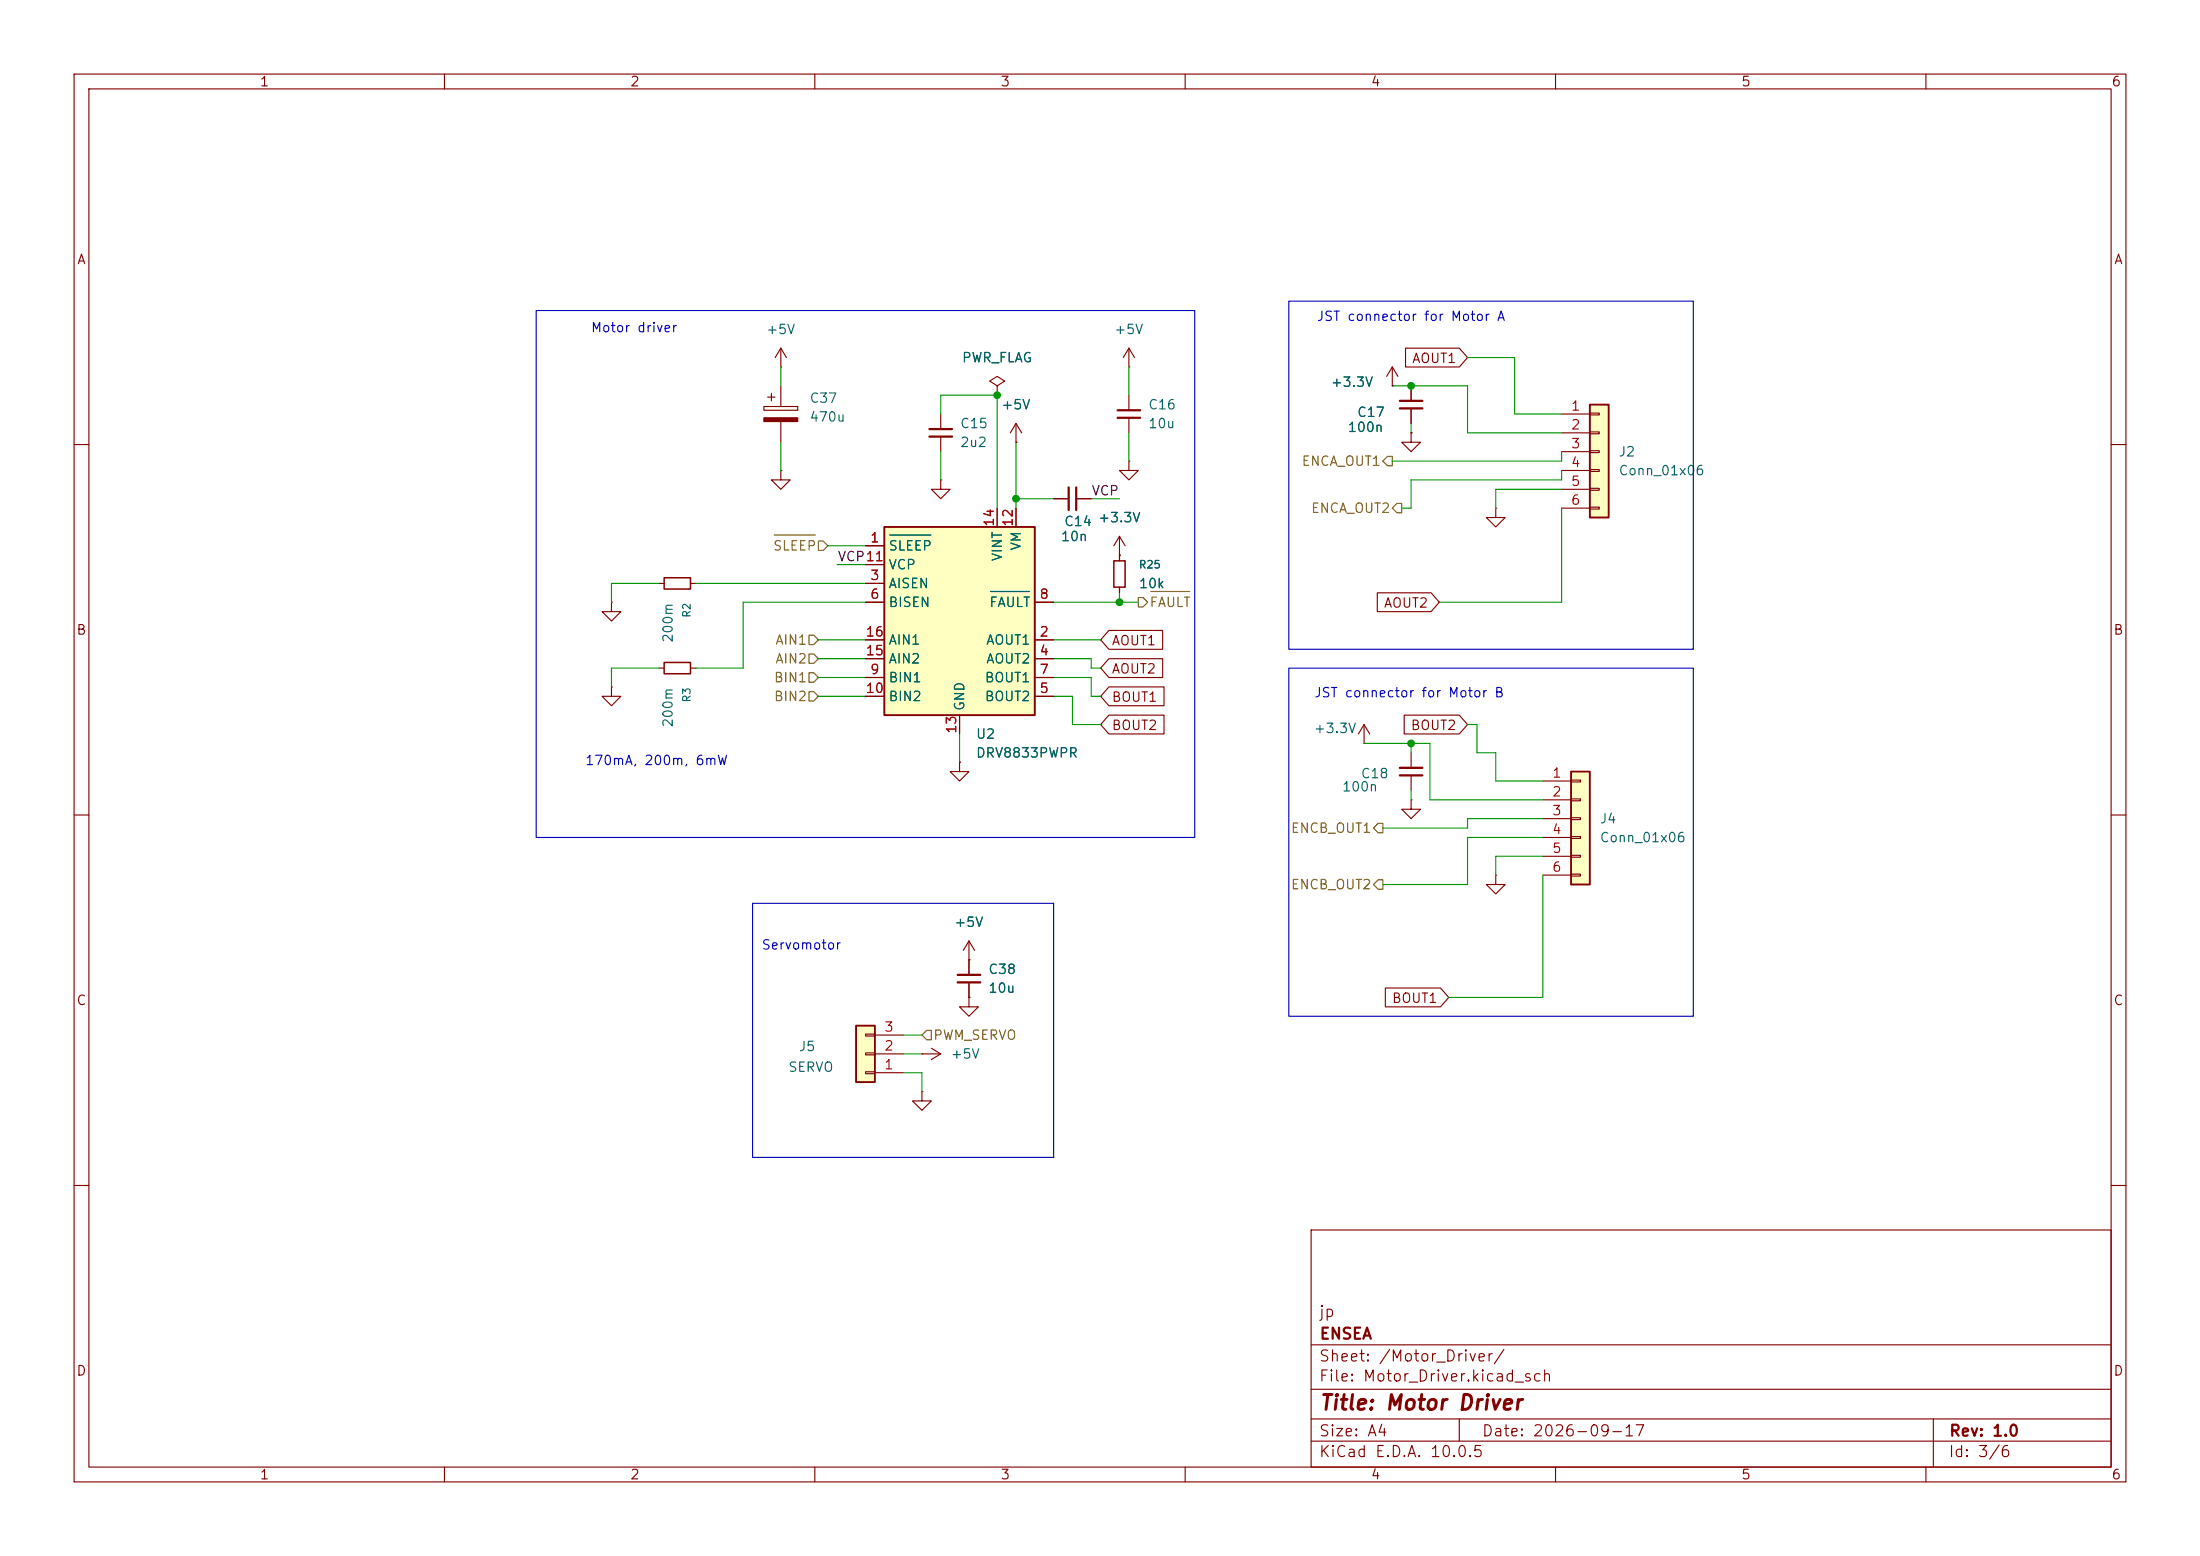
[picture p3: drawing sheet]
<svg xmlns="http://www.w3.org/2000/svg" width="297mm" height="210mm" viewBox="0 0 297 210" stroke-linecap="round" stroke-linejoin="round" font-family="sans-serif">
<g fill="none" stroke="#840000" stroke-width=".15">
<path d="M10 10h277v190h-277zM12 12h273v186h-273zM60 10v2M110 10v2M160 10v2M210 10v2M260 10v2M10 60h2M285 60h2M10 110h2M285 110h2M10 160h2"/>
<path d="M177 166h108v32h-108zM285 160h2M60 198v2M110 198v2M160 198v2M177 194.5h108M177 191.5h108M177 187.5h108M177 181.5h108M197 191.5v3M210 198v2M260 198v2"/>
<path d="M261 191.5v6.5"/>
</g>
<path d="M119.4 71.1h20.3v25.4h-20.3z" fill="#ffffc2"/>
<path d="M119.4 71.1h20.3v25.4h-20.3z" fill="none" stroke="#840000" stroke-width=".25"/>
<g fill="none" stroke="#840000" stroke-width=".15">
<path d="M88.9 78.7h.8M93.2 78.7h.8M105.4 63.5v1.3h1.3l-1.3 1.2-1.3-1.2h1.3M105.4 63.5h.1M116.8 73.7h2.6M116.8 78.7h2.6M116.8 76.2h2.6M134.6 68.6v2.5M137.2 68.6v2.5M201.9 68.6v1.3h1.3l-1.3 1.2-1.2-1.2h1.2M201.9 68.6h.1M116.8 86.4h2.6"/>
<path d="M116.8 88.9h2.6M116.8 94h2.6M116.8 81.3h2.6M116.8 91.4h2.6M129.5 96.5v2.6M139.7 86.4h2.5M139.7 88.9h2.5M139.7 94h2.5M139.7 81.3h2.5M139.7 91.4h2.5M184.1 97.8l-.7 1.3M184.1 97.8l.8 1.3"/>
<path d="M184.1 97.8v2.5M184.1 100.3h.1M190.5 108v1.2h1.3l-1.3 1.3-1.3-1.3h1.3M190.5 108h.1M201.9 118.1v1.3h1.3l-1.3 1.3-1.2-1.3h1.2M201.9 118.1h.1M130.8 134.6v1.3h1.3l-1.3 1.3-1.3-1.3h1.3M130.8 134.6h.1M130.8 129.5v2.1M130.8 132.6v2M124.5 142.2h.1M124.5 147.3v1.3h1.2l-1.2 1.3-1.3-1.3h1.3"/>
<path d="M124.5 147.3h.1M124.5 142.2h2.5M125.7 141.5l1.3 .7M127 142.2l-1.3 .8"/>
</g>
<path d="M120.1 72.2h5.6M133.7 79.8h5.3" fill="none" stroke="#006464" stroke-width=".15"/>
<path d="M89.7 78h3.5v1.5h-3.5z" fill="none" stroke="#840000" stroke-width=".2"/>
<path d="M129.3 131.6h3M129.3 132.6h3" fill="none" stroke="#840000" stroke-width=".3"/>
<path d="M212.1 104.1h2.5v15.3h-2.5z" fill="#ffffc2"/>
<path d="M212.1 104.1h2.5v15.3h-2.5z" fill="none" stroke="#840000" stroke-width=".25"/>
<path d="M208.3 105.4h3.8M208.3 108h3.8M208.3 110.5h3.8M208.3 113h3.8M208.3 115.6h3.8M208.3 118.1h3.8M212.1 105.3h1.3v.2h-1.3zM212.1 107.8h1.3v.3h-1.3zM212.1 110.4h1.3v.2h-1.3zM212.1 112.9h1.3v.3h-1.3zM212.1 115.4h1.3v.3h-1.3zM212.1 118h1.3v.2h-1.3z" fill="none" stroke="#840000" stroke-width=".15"/>
<path d="M214.6 54.6h2.6v15.3h-2.6z" fill="#ffffc2"/>
<path d="M214.6 54.6h2.6v15.3h-2.6z" fill="none" stroke="#840000" stroke-width=".25"/>
<g fill="none" stroke="#840000" stroke-width=".15">
<path d="M103.1 54.9h4.6v.5h-4.6zM103.6 53.6h1M104.1 53.1v1M105.4 49.5h.1M105.4 47v2.5M105.4 52.1v2.8M105.4 56.9v2.8M105.4 47l-.8 1.3M105.4 47l.8 1.3M127 55.9v2M127 58.9v2.1M134.6 52.1l1-.7-1-.6-1 .6 1 .7v1.2"/>
<path d="M134.6 53.3h.1M137.2 59.7h.1M137.2 57.2l-.8 1.2M137.2 57.2l.7 1.2M137.2 57.2v2.5M152.4 49.5h.1M152.4 47v2.5M152.4 53.3v2.1M152.4 56.4v2M152.4 47l-.8 1.3M152.4 47l.8 1.3M188 52.1h.1"/>
<path d="M188 49.5l-.8 1.3M188 49.5l.7 1.3M188 49.5v2.6M190.5 58.4v1.3h1.3l-1.3 1.3-1.3-1.3h1.3M190.5 58.4h.1M190.5 52.1v2M190.5 55.1v2.1M210.8 55.9h3.8M210.8 58.4h3.8M214.6 55.8h1.3v.2h-1.3zM214.6 58.3h1.3v.2h-1.3zM127 64.8v1.2h1.3l-1.3 1.3-1.3-1.3h1.3"/>
<path d="M127 64.8h.1M142.2 67.3h2.1M145.3 67.3h2M151.1 74.9h.1M151.1 72.4l-.7 1.3M151.1 72.4l.8 1.3M151.1 72.4v3.3M151.1 79.2v.8M152.4 62.2v1.3h1.3l-1.3 1.3-1.3-1.3h1.3M152.4 62.2h.1M210.8 61h3.8M210.8 63.5h3.8"/>
<path d="M210.8 66h3.8M210.8 68.6h3.8M214.6 60.8h1.3v.3h-1.3zM214.6 63.4h1.3v.2h-1.3zM214.6 65.9h1.3v.3h-1.3zM214.6 68.5h1.3v.2h-1.3zM82.5 81.3v1.3h1.3l-1.3 1.2-1.2-1.2h1.2M82.5 81.3h.1M82.5 92.7v1.3h1.3l-1.3 1.3-1.2-1.3h1.2M82.5 92.7h.1M88.9 90.2h.8M93.2 90.2h.8"/>
<path d="M129.5 102.9v1.2h1.3l-1.3 1.3-1.2-1.3h1.2M129.5 102.9h.1M190.5 101.6v2M190.5 104.6v2.1M130.8 129.5h.1M130.8 127l-.8 1.3M130.8 127l.8 1.3M130.8 127v2.5"/>
</g>
<path d="M125.5 57.9h3M125.5 58.9h3M150.9 55.4h3M150.9 56.4h3M189 54.1h3M189 55.1h3M144.3 65.8v3M145.3 65.8v3M189 103.6h3M189 104.6h3" fill="none" stroke="#840000" stroke-width=".3"/>
<path d="M103.1 56.4h4.6v.5h-4.6z" fill="#840000" stroke="#840000" stroke-width=".15"/>
<path d="M150.4 75.7h1.5v3.5h-1.5zM89.7 89.4h3.5v1.5h-3.5z" fill="none" stroke="#840000" stroke-width=".2"/>
<path d="M115.6 138.4h2.5v7.7h-2.5z" fill="#ffffc2"/>
<path d="M115.6 138.4h2.5v7.7h-2.5z" fill="none" stroke="#840000" stroke-width=".25"/>
<g fill="none" stroke="#840000" stroke-width=".15">
<path d="M134.6 53.3h.1M137.2 59.7h.1M188 52.1h.1M189.7 47h7.3l1.1 1.3-1.1 1.2h-7.3zM190.5 58.4h.1M190.5 52.1v2M190.5 55.1v2.1M116.8 73.7h2.6M116.8 78.7h2.6M116.8 76.2h2.6M134.6 68.6v2.5M137.2 68.6v2.5"/>
<path d="M142.2 67.3h2.1M145.3 67.3h2M151.1 74.9h.1M151.1 74.9v.8M151.1 79.2v.8M116.8 86.4h2.6M116.8 88.9h2.6M116.8 94h2.6M116.8 81.3h2.6M116.8 91.4h2.6M129.5 96.5v2.6M139.7 86.4h2.5"/>
<path d="M139.7 88.9h2.5M139.7 94h2.5M139.7 81.3h2.5M139.7 91.4h2.5M149.7 96.5h7.4v2.6h-7.4l-1.1-1.3zM149.7 92.7h7.4v2.6h-7.4l-1.1-1.3zM149.7 88.9h7.3v2.5h-7.3l-1.1-1.2zM149.7 85.1h7.3v2.5h-7.3l-1.1-1.2zM185.9 80h7.3l1.1 1.3-1.1 1.3h-7.3zM189.6 96.5h7.4l1.1 1.3-1.1 1.3h-7.4zM129.5 102.9h.1M116.8 139.6h1.3v.2h-1.3z"/>
<path d="M118.1 139.7h3.8M130.8 134.6h.1M130.8 129.5h.1M130.8 129.5v2.1M130.8 132.6v2M187 133.3h7.5l1.1 1.3-1.1 1.3h-7.5zM116.8 144.7h1.3v.2h-1.3zM116.8 142.1h1.3v.3h-1.3zM118.1 144.8h3.8M118.1 142.2h3.8"/>
</g>
<g fill="none" stroke="#725600" stroke-width=".15">
<path d="M104.5 72.2h5.6M110.5 73h.6l.7 .7-.7 .6h-.6zM155.4 79.8h5.2M186.7 62.2l.6-.6h.7v1.3h-.7zM188.6 67.9h.6v1.3h-.6l-.6-.6zM109.2 93.3h.7l.6 .7-.6 .6h-.7zM109.2 88.3h.7l.6 .6-.6 .6h-.7zM109.2 85.7h.7l.6 .7-.6 .6h-.7zM109.2 90.8h.7l.6 .6-.6 .7h-.7zM153.7 80.6h.6l.6 .7-.6 .6h-.6zM186.1 118.7h.6v1.3h-.6l-.7-.6zM186.1 111.1h.6v1.3h-.6l-.7-.6z"/>
<path d="M125.1 139.1h.6v1.2h-.6l-.6-.6z"/>
</g>
<path d="M72.4 41.9h88.9v71.1h-88.9zM174 40.6h54.6v47h-54.6zM174 90.2h54.6v47h-54.6zM101.6 121.9h40.6v34.3h-40.6z" fill="none" stroke="#0000c2" stroke-width=".15"/>
<g fill="none" stroke="#009600" stroke-width=".15">
<path d="M105.4 49.5v2.6M105.4 59.7v3.8M127 55.9v-2.6h7.6v15.3M137.2 59.7v8.9M152.4 49.5v3.8M152.4 58.4v3.8M188 52.1h10.1v6.3h12.7M190.5 57.2v1.2M198.1 48.3h6.4v7.6h6.3M88.9 78.7h-6.4v2.6M94 78.7h22.8M111.8 73.7h5"/>
<path d="M113 76.2h3.8M127 61v3.8M137.2 67.3h5M147.3 67.3h3.8M210.8 63.5v1.3h-20.3v3.8h-1.3M210.8 66h-8.9v2.6M210.8 61v1.2h-22.8M210.8 68.6v12.7h-16.5M88.9 90.2h-6.4v2.5M110.5 86.4h6.3M110.5 88.9h6.3M110.5 91.4h6.3"/>
<path d="M110.5 94h6.3M116.8 81.3h-16.5v8.9h-6.3M129.5 99.1v3.8M142.2 81.3h11.5M142.2 88.9h5.1v1.3h1.3M142.2 86.4h6.4M142.2 91.4h5.1v2.6h1.3M142.2 94h2.6v3.8h3.8M151.1 80v1.3M198.1 97.8h1.3v3.8h2.5v3.8h6.4M184.1 100.3h8.9v7.7h15.3M190.5 100.3v1.3"/>
<path d="M190.5 106.7v1.3M208.3 115.6h-6.4v2.5M208.3 118.1v16.5h-12.7M208.3 113h-10.2v6.4h-11.4M208.3 110.5h-10.2v1.3h-11.4M121.9 139.7h2.6M121.9 142.2h2.6M121.9 144.8h2.6v2.5"/>
</g>
<path d="M120.1 72.2h5.6M133.7 79.8h5.3" fill="none" stroke="#006464" stroke-width=".15"/>
<g fill="#009600" stroke="#009600" stroke-width=".14">
<circle cx="151.1" cy="81.3" r=".46"/>
<circle cx="137.2" cy="67.3" r=".46"/>
<circle cx="190.5" cy="100.3" r=".46"/>
<circle cx="190.5" cy="52.1" r=".46"/>
<circle cx="134.6" cy="53.3" r=".46"/>
</g>
<text font-size="2" fill="#840000" x="178" y="190.8">Title: Motor Driver</text>
<g font-size="1.5" fill="#840000">
<text x="178" y="178.1">jp</text>
<text x="178" y="184.1">Sheet: /Motor_Driver/</text>
<text x="178" y="181.1">ENSEA</text>
<text x="178" y="186.8">File: Motor_Driver.kicad_sch</text>
<text x="178" y="197">KiCad E.D.A. 10.0.5</text>
<text x="178" y="194.2">Size: A4</text>
<text x="200" y="194.2">Date: 2026-09-17</text>
<text x="263" y="197">Id: 3/6</text>
<text x="263" y="194.2">Rev: 1.0</text>
</g>
<g font-size="1.3" fill="#840000">
<text x="35" y="12">1</text>
<text x="85" y="12">2</text>
<text x="135" y="12">3</text>
<text x="185" y="12">4</text>
<text x="235" y="12">5</text>
<text x="285" y="12">6</text>
<text x="10.3" y="36">A</text>
<text x="285.3" y="36">A</text>
<text x="190.5" y="49.3">AOUT1</text>
<text x="186.7" y="82.3">AOUT2</text>
<text x="10.2" y="86">B</text>
<text x="150" y="87.4">AOUT1</text>
<text x="285.2" y="86">B</text>
<text x="150" y="95">BOUT1</text>
<text x="150" y="91.2">AOUT2</text>
<text x="150" y="98.8">BOUT2</text>
<text x="190.4" y="98.8">BOUT2</text>
<text x="10.2" y="136">C</text>
<text x="187.8" y="135.7">BOUT1</text>
<text x="285.2" y="136">C</text>
<text x="10.2" y="186">D</text>
<text x="285.2" y="186">D</text>
<text x="35" y="200">1</text>
<text x="85" y="200">2</text>
<text x="135" y="200">3</text>
<text x="185" y="200">4</text>
<text x="235" y="200">5</text>
<text x="285" y="200">6</text>
</g>
<g font-size="1.3" fill="#0000c2">
<text x="79.7" y="45.2">Motor driver</text>
<text x="177.7" y="43.6">JST connector for Motor A</text>
<text x="177.3" y="94.4">JST connector for Motor B</text>
<text x="78.9" y="103.6">170mA, 200m, 6mW</text>
<text x="102.7" y="128.5">Servomotor</text>
</g>
<g font-size="1.3" fill="#006464">
<text x="103.3" y="45.4">+5V</text>
<text x="150.3" y="45.4">+5V</text>
<text x="129.8" y="49.2">PWR_FLAG</text>
<text x="179.6" y="52.5">+3.3V</text>
<text x="109.2" y="54.7">C37</text>
<text x="109.2" y="57.2">470u</text>
<text x="129.5" y="58.1">C15</text>
<text x="135.1" y="55.6">+5V</text>
<text x="154.9" y="55.6">C16</text>
<text x="154.9" y="58.1">10u</text>
<text x="181.8" y="58.6">100n</text>
<text x="183.1" y="56.6">C17</text>
<text x="129.5" y="60.7">2u2</text>
<text x="218.4" y="61.9">J2</text>
<text x="218.4" y="64.5">Conn_01x06</text>
<text x="143.6" y="71.3">C14</text>
<text x="148.2" y="70.8">+3.3V</text>
<text x="119.9" y="74.6">SLEEP</text>
<text x="119.9" y="77.2">VCP</text>
<text x="135.6" y="75.8" transform="rotate(-90 135.6 75.8)">VINT</text>
<text x="138.1" y="74.4" transform="rotate(-90 138.1 74.4)">VM</text>
<text x="143.1" y="73.4">10n</text>
<text x="119.9" y="79.7">AISEN</text>
<text x="119.9" y="82.2">BISEN</text>
<text x="133.5" y="82.2">FAULT</text>
<text x="153.7" y="79.7">10k</text>
<text x="91.1" y="86.8" transform="rotate(-90 91.1 86.8)">200m</text>
<text x="119.9" y="89.9">AIN2</text>
<text x="119.9" y="87.3">AIN1</text>
<text x="133" y="87.3">AOUT1</text>
<text x="133" y="89.9">AOUT2</text>
<text x="119.9" y="92.4">BIN1</text>
<text x="119.9" y="94.9">BIN2</text>
<text x="132.9" y="94.9">BOUT2</text>
<text x="132.9" y="92.4">BOUT1</text>
<text x="91.1" y="98.3" transform="rotate(-90 91.1 98.3)">200m</text>
<text x="130.5" y="96" transform="rotate(-90 130.5 96)">GND</text>
<text x="131.7" y="100">U2</text>
<text x="177.3" y="99.3">+3.3V</text>
<text x="131.7" y="102.6">DRV8833PWPR</text>
<text x="181.1" y="107.1">100n</text>
<text x="183.6" y="105.4">C18</text>
<text x="215.9" y="111.5">J4</text>
<text x="215.9" y="114">Conn_01x06</text>
<text x="128.7" y="125.4">+5V</text>
<text x="133.3" y="131.8">C38</text>
<text x="133.3" y="134.3">10u</text>
<text x="107.8" y="142.2">J5</text>
<text x="128.3" y="143.2">+5V</text>
<text x="106.3" y="145">SERVO</text>
</g>
<g font-size="1.3" fill="#a90000">
<text x="212" y="55.7">1</text>
<text x="212" y="58.3">2</text>
<text x="212" y="60.8">3</text>
<text x="212" y="63.4">4</text>
<text x="212" y="65.9">5</text>
<text x="134.5" y="71.2" transform="rotate(-90 134.5 71.2)">14</text>
<text x="137" y="71.2" transform="rotate(-90 137 71.2)">12</text>
<text x="212" y="68.4">6</text>
<text x="116.8" y="76.1">11</text>
<text x="117.4" y="73.5">1</text>
<text x="117.4" y="78.6">3</text>
<text x="117.4" y="81.1">6</text>
<text x="140.2" y="81.1">8</text>
<text x="116.8" y="88.8">15</text>
<text x="116.8" y="86.2">16</text>
<text x="140.2" y="86.2">2</text>
<text x="140.2" y="88.8">4</text>
<text x="116.8" y="93.8">10</text>
<text x="117.4" y="91.3">9</text>
<text x="140.2" y="93.8">5</text>
<text x="140.2" y="91.3">7</text>
<text x="129.4" y="99.1" transform="rotate(-90 129.4 99.1)">13</text>
<text x="209.5" y="105.3">1</text>
<text x="209.5" y="107.8">2</text>
<text x="209.5" y="110.4">3</text>
<text x="209.5" y="112.9">4</text>
<text x="209.5" y="115.4">5</text>
<text x="209.5" y="118">6</text>
<text x="119.3" y="142.1">2</text>
<text x="119.3" y="139.6">3</text>
<text x="119.3" y="144.6">1</text>
</g>
<g font-size="1.3" fill="#725600">
<text x="175.6" y="63.2">ENCA_OUT1</text>
<text x="176.9" y="69.5">ENCA_OUT2</text>
<text x="104.3" y="74.6">SLEEP</text>
<text x="155.1" y="82.2">FAULT</text>
<text x="104.6" y="89.9">AIN2</text>
<text x="104.6" y="87.3">AIN1</text>
<text x="104.4" y="94.9">BIN2</text>
<text x="104.4" y="92.4">BIN1</text>
<text x="174.2" y="112.7">ENCB_OUT1</text>
<text x="174.2" y="120.3">ENCB_OUT2</text>
<text x="125.9" y="140.7">PWM_SERVO</text>
</g>
<g font-size="1.3" fill="#0f0f0f">
<text x="147.3" y="67.2">VCP</text>
<text x="113" y="76.1">VCP11</text>
</g>
<g font-size="1" fill="#006464">
<text x="153.7" y="77">R25</text>
<text x="93.5" y="83.5" transform="rotate(-90 93.5 83.5)">R2</text>
<text x="93.5" y="94.9" transform="rotate(-90 93.5 94.9)">R3</text>
</g>
</svg>
